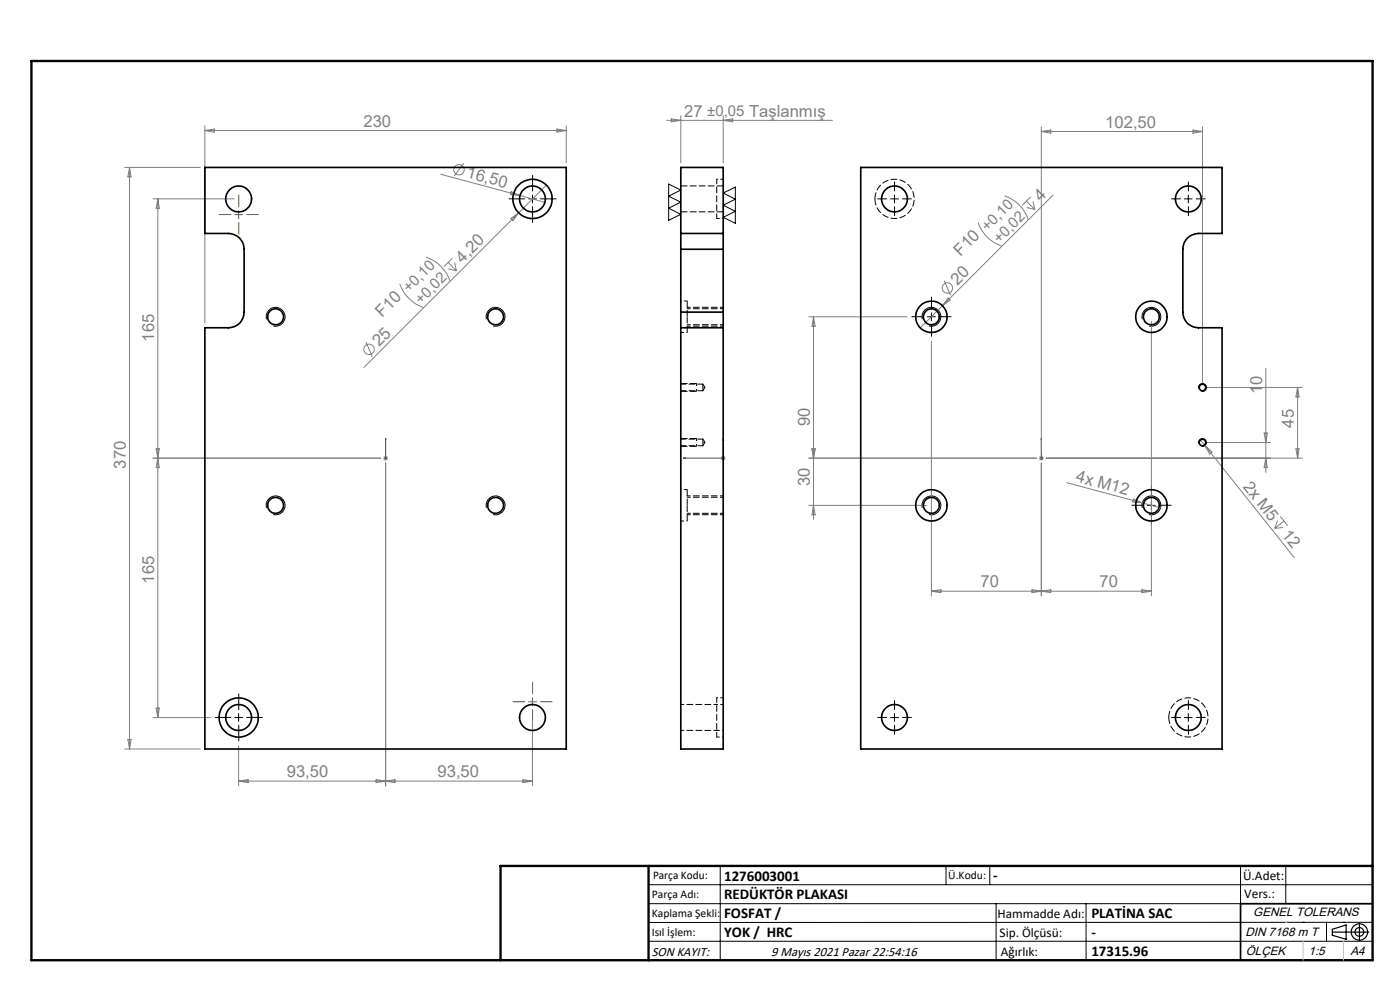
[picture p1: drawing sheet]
<svg xmlns="http://www.w3.org/2000/svg" width="297mm" height="210mm" viewBox="0 0 297 210" stroke-linecap="round" stroke-linejoin="round" font-family="sans-serif">
<g fill="none" stroke="#808080" stroke-width=".21">
<path d="M26.5 35.5h16M27.5 35.5v123.4M27.5 35.5l.3 2h-.7zM43.5 26.7v41.8M43.5 27.7h76.6M43.5 27.7l2-.3v.6zM93.5 37l16.8 4.5M98.4 34.6l-2.1 2.8M115.9 39.3l-38.7 38.7M118.1 27.4l2 .3-2 .3zM120.1 26.7v7.8M141.4 25.5h35.2"/>
<path d="M142.4 25.2l2 .3-2 .4zM144.4 24.5v10M153.4 24.5v10M153.4 25.5l2-.3v.7zM220.9 26.9v69.3M220.9 27.9h34.2M220.9 27.9l2-.3v.6zM253.1 27.6l2 .3-2 .3zM255.1 26.9v54.3M32.5 42.2h17.1M33.5 42.2v110M33.5 42.2l.3 2h-.7z"/>
<path d="M90.4 54.6a8.1 8.1 0 0 1 5.1 5M95.1 55.7l1.7 1.8M95.1 57l1.7 .5M96 54.8l-1.8 1.7M96.4 55.7l.4 1.8M108.4 46.3l1.6-1.2-1.2 1.7zM108.4 40.7l1.9 .8-2-.2zM110.3 41.5l5.3 1.4M200.3 59.5l1.3 3.1M207.5 47.2a7.8 7.8 0 0 0 5 5M213.1 41.5a8 8 0 0 1 5 5.1M217.7 42.6l1.8 1.8"/>
<path d="M217.8 44l1.7 .4M218.7 41.8l-1.8 1.8M219.1 42.7l.4 1.7M223.4 41.4l-28.2 28.2M77.6 72.6l1.4 3.1M84.8 60.2a8 8 0 0 0 5 5M171.6 67.2h20.8M172.6 67.2v43M172.6 67.2l.3 2h-.6zM197.6 72.4v54M201.1 63.2l.5 .5-1.6 1.1zM244.3 68.2v58.2"/>
<path d="M268.5 78.1v22.1M32.5 97.2h48.3M33.1 95.2h.7l-.3 2zM33.5 97.2l.3 2h-.7zM81.3 97.2h1M81.5 96.8l.7 .8M81.8 96.7v1M81.8 98.2v68.5M82.2 96.8l-.7 .8M152.9 97.2h1M153.1 96.8l.7 .8M153.4 96.7v1"/>
<path d="M153.8 96.8l-.7 .8M171.6 97.2h48.3M172.3 95.2h.6l-.3 2zM220.4 97.2h1M220.6 96.8l.7 .8M220.9 98.2v28.2M220.9 96.7v1M221.3 96.8l-.7 .8M221.9 97.2h54.4M254.6 93.2l1 1.3M255.6 94.5l19 23.8M255.6 94.5l1.5 1.4-.5 .4z"/>
<path d="M256.1 93.9h13.4M256.1 82.2h20.2M268.2 91.9h.7l-.4 2zM268.5 97.2l.4 2h-.7zM274.9 95.2h.7l-.3 2zM275.3 82.2v15M275.3 82.2l.3 2h-.7zM171.6 107.2h25M172.6 107.2l.3 2h-.6zM226.3 102.4l16 4.3M240.5 105.9l1.8 .8-2-.2zM242.3 106.7l3.9 1"/>
<path d="M271 110.4l-.6 1.7M271.6 109.5l1.6 2M272.2 111.9l-1.8 .2M272.4 110.5l-2 1.6M197.6 125.4l2-.3v.6zM218.9 125.1v.6l4-.6v.6zM242.3 125.1l2 .3-2 .3zM244.3 125.4h-46.7M26.5 158.9h16M27.1 156.9h.7l-.3 2zM32.5 152.2h12.1M33.1 150.2h.7l-.3 2z"/>
<path d="M50.6 158.2v8.5M113 153.2v13.5M50.6 165.7h62.4M50.6 165.7l2-.3v.6zM79.8 165.4l4 .6v-.6l-4 .6zM110.9 165.4l2.1 .3-2.1 .3z"/>
<circle cx="97.4" cy="36" r="1.12"/>
<circle cx="78.3" cy="74.1" r="1.11"/>
<circle cx="201" cy="61.1" r="1.11"/>
</g>
<g fill="none" stroke="#000" stroke-width=".21">
<path d="M141.9 39l2.5 1.3-2.5 1.3 2.5 1.3-2.5 1.3 2.5 1.3-2.5 1.2zM112.1 42.2h1.7M113 41.4v1.6M153.4 40.9l2.6-1.2v7.7l-2.6-1.3 2.6-1.3-2.6-1.3 2.6-1.2zM188.9 42.2h1.7M189.8 41.4v1.6M251.2 42.2h1.7M252.1 41.4v1.6M56.6 67.7a1.99 1.99 0 0 1 1.7-2.5 1.99 1.99 0 0 1 2.2 2.2 1.99 1.99 0 0 1-2.5 1.7M103.2 67.7a2 2 0 0 1 1.7-2.5 2 2 0 0 1 2.2 2.2 2 2 0 0 1-2.5 1.7M195.7 67.7a2 2 0 0 1 1.7-2.5 2 2 0 0 1 2.2 2.2 2 2 0 0 1-2.5 1.7M196.7 67.2h1.7"/>
<path d="M197.6 66.3v1.7M242.3 67.7a2 2 0 0 1 1.8-2.5 2 2 0 0 1 2.2 2.2 2 2 0 0 1-2.6 1.7M254.3 82.4a.83 .83 0 0 1 .7-1 .83 .83 0 0 1 .9 .9 .83 .83 0 0 1-1 .7M254.3 94.1a.83 .83 0 0 1 .7-1.1 .83 .83 0 0 1 .9 .9 .83 .83 0 0 1-1 .8M56.6 107.7a1.99 1.99 0 0 1 1.7-2.5 1.99 1.99 0 0 1 2.2 2.2 1.99 1.99 0 0 1-2.5 1.7M103.2 107.7a2 2 0 0 1 1.7-2.5 2 2 0 0 1 2.2 2.2 2 2 0 0 1-2.5 1.7M195.7 107.7a2 2 0 0 1 1.7-2.5 2 2 0 0 1 2.2 2.2 2 2 0 0 1-2.5 1.7M242.3 107.7a2 2 0 0 1 1.8-2.5 2 2 0 0 1 2.2 2.2 2 2 0 0 1-2.6 1.7M243.4 107.2h1.7M244.3 106.4v1.6M49.8 152.2h1.7M50.6 151.4v1.6"/>
<path d="M188.9 152.2h1.7M189.8 151.4v1.6M251.2 152.2h1.7M252.1 151.4v1.6M137.6 187.7h153.6M137.6 191.7h153.6M137.6 199.7h153.6M152.8 183.7v20M200.7 183.7v4M210 183.7v4M211.3 191.7v12M230.4 191.7v12"/>
<path d="M263.2 183.7v20M272.8 183.7v8M276.4 195.6h.1M281.4 195.6v4.1M285 195.6h.1M291.2 195.6l-153.6 .1"/>
</g>
<path d="M147.8 81.4v1.6M147.8 93.1v1.6" fill="none" stroke="#000" stroke-width=".21" stroke-dasharray="1.3 .6" stroke-dashoffset=".8" stroke-linecap="butt"/>
<g fill="none" stroke="#000" stroke-width=".25">
<path d="M282.6 197.7h7.8M282.6 197.1l3-.9v3l-3-.8zM288.4 195.8v3.8M106.2 203.7h185"/>
<circle cx="288.4" cy="197.7" r="1.74"/>
<circle cx="288.4" cy="197.7" r=".93"/>
</g>
<path d="M81.8 92.9v.5v-.5M81.8 97.1v.2zM81.8 97.2h.1M81.8 92.9v4.3M145 97.2l.4-.1v.2zM153.4 92.9l.1 .5h-.2zM153.4 92.9v4.3h-8.4M220.9 92.9v.5v-.5M220.9 97.1v.2zM220.9 97.2h.1M220.9 92.9v4.3" fill="none" stroke="#00f" stroke-width=".21"/>
<g fill="none" stroke="#000" stroke-width=".21" stroke-dasharray="15.2 1.3 1.3 1.3">
<path d="M111.3 42.2h-3.3M113 43.8v3.4M113 40.5v-3.3M114.6 42.2h3.4M188.1 42.2h-1.9M189.8 40.5v-1.9M189.8 43.8v2M191.4 42.2h2M250.4 42.2h-1.9M252.1 40.5v-1.9M252.1 43.8v2M253.8 42.2h1.9"/>
<path d="M195.9 67.2h-2.5M197.6 65.5v-2.5M197.6 68.8v2.5M199.3 67.2h2.5M242.6 107.2h-2.5M244.3 105.5v-2.5M244.3 108.8v2.5M245.9 107.2h2.5M49 152.2h-3.4M50.6 153.8v3.4M50.6 150.5v-3.3M52.3 152.2h3.3"/>
<path d="M188.1 152.2h-1.9M189.8 150.5v-1.9M189.8 153.8v2M191.4 152.2h2M250.4 152.2h-1.9M252.1 150.5v-1.9M252.1 153.8v2M253.8 152.2h1.9"/>
</g>
<path d="M49 45.5h-2.5M50.6 47.2v2.5M50.6 43.8v-2.5M52.3 45.5h2.5M111.3 148.8h-2.5M113 150.5v2.5M113 147.2v-2.5M114.6 148.8h2.5" fill="none" stroke="#808000" stroke-width=".21" stroke-dasharray="15.2 1.3 1.3 1.3"/>
<path d="M49.8 45.5h1.7M50.6 44.7v1.7M112.1 148.9h1.7M113 148v1.7" fill="none" stroke="#808000" stroke-width=".21"/>
<path d="M145.8 69.2h7.7M153.5 65.2h-7.7M145.8 109.2h7.7M153.5 105.2h-7.7" fill="none" stroke="#000" stroke-width=".21" stroke-dasharray="1.3 .6" stroke-dashoffset=".6"/>
<path d="M144.5 83h3.3M144.5 94.7h3.3M147.8 81.3h-3.3M147.8 93h-3.3" fill="none" stroke="#000" stroke-width=".21" stroke-dasharray="1.3 .6" stroke-dashoffset="-.1"/>
<path d="M147.8 81.3v.1M147.8 93v.1" fill="none" stroke="#000" stroke-width=".21" stroke-dasharray="1.3 .6"/>
<path d="M291.2 191.7h-28v12" fill="none" stroke="#000" stroke-width=".35"/>
<path d="M6.7 12.9h284.5v190.8h-284.5zM137.6 183.7v20M291.2 183.7h-185v20" fill="none" stroke="#000" stroke-width=".5"/>
<path d="M276.4 199.7v4M285 199.7v4" fill="none" stroke="#c0c0c0" stroke-width=".21"/>
<path d="M272.8 195.6h.1" fill="none" stroke="#c0c0c0" stroke-width=".25"/>
<g fill="#00f">
<path d="M81.8 92.9v.5zM81.8 97.1v.2z"/>
<path d="M220.9 92.9v.5zM220.9 97.1v.2z"/>
<path d="M153.4 92.9l.1 .5h-.2zM145 97.2l.4-.1v.2z"/>
</g>
<g fill="none" stroke="#000" stroke-width=".35">
<path d="M43.5 35.5h76.6v123.4h-76.6v-89.4h5a3.3 3.3 0 0 0 3.3-3.3v-13.3a3.3 3.3 0 0 0-3.3-3.4h-5zM182.6 35.5h76.7v14h-5.1a3.3 3.3 0 0 0-3.3 3.4v13.3a3.3 3.3 0 0 0 3.3 3.3h5.1v89.4h-76.7zM144.4 49.5v3.4M144.4 49.5h9M144.4 49.5v-14h9v14M144.4 52.9v13.3M144.4 52.9h9M153.4 49.5v3.4M153.4 52.9v13.3M144.4 66.2v3.3M144.4 69.5h9M144.4 69.5v89.4h9v-89.4"/>
<path d="M144.4 66.2h9M153.4 66.2v3.3"/>
<circle cx="50.6" cy="42.2" r="2.75"/>
<circle cx="113" cy="42.2" r="2.75"/>
<circle cx="113" cy="42.2" r="4.2"/>
<circle cx="189.8" cy="42.2" r="2.75"/>
<circle cx="252.1" cy="42.2" r="2.75"/>
<circle cx="58.5" cy="67.2" r="1.69"/>
<circle cx="105.1" cy="67.2" r="1.69"/>
<circle cx="197.6" cy="67.2" r="3.3"/>
<circle cx="197.6" cy="67.2" r="1.7"/>
<circle cx="244.3" cy="67.2" r="3.3"/>
<circle cx="244.3" cy="67.2" r="1.7"/>
<circle cx="255.1" cy="82.2" r=".7"/>
<circle cx="255.1" cy="93.9" r=".7"/>
<circle cx="58.5" cy="107.2" r="1.69"/>
<circle cx="105.1" cy="107.2" r="1.69"/>
<circle cx="197.6" cy="107.2" r="3.3"/>
<circle cx="197.6" cy="107.2" r="1.69"/>
<circle cx="244.3" cy="107.2" r="3.3"/>
<circle cx="244.3" cy="107.2" r="1.69"/>
<circle cx="50.6" cy="152.2" r="4.2"/>
<circle cx="50.6" cy="152.2" r="2.75"/>
<circle cx="113" cy="152.2" r="2.75"/>
<circle cx="189.8" cy="152.2" r="2.75"/>
<circle cx="252.1" cy="152.2" r="2.75"/>
</g>
<path d="M152.1 38v8.3M149.1 82.2v-.7M149.1 82.9v-.7M149.1 93.8v-.7M149.1 94.5v-.7M152.1 148v8.3" fill="none" stroke="#000" stroke-width=".21" stroke-dasharray="1.3 .6" stroke-dashoffset=".3"/>
<path d="M153.5 39.4h-9M144.5 44.9h9M185.6 42.2a4.2 4.2 0 0 1 6.1-3.7 4.2 4.2 0 0 1 .6 7 4.2 4.2 0 0 1-6.6-2.6l-.1-.7M145.8 67.2v-3.4M145.8 70.5v-3.3M145.8 107.2v-3.4M145.8 110.5v-3.3M247.9 152.2a4.2 4.2 0 0 1 6.1-3.7 4.2 4.2 0 0 1 .6 7 4.2 4.2 0 0 1-6.6-2.6l-.1-.7" fill="none" stroke="#000" stroke-width=".21" stroke-dasharray="1.3 .6" stroke-dashoffset="-.1"/>
<path d="M153.5 38h-1.4M152.1 46.3h1.4M144.5 70.5h1.3M145.8 63.8h-1.3M144.5 110.5h1.3M145.8 103.8h-1.3M152.1 156.3h1.4M152.1 154.9h1.4M153.5 148h-1.4M153.5 149.4h-1.4" fill="none" stroke="#000" stroke-width=".21" stroke-dasharray="1.3 .6" stroke-dashoffset=".7"/>
<path d="M144.5 82.9h4.6M144.5 94.5h4.6M149.1 81.5h-4.6M149.1 93.1h-4.6" fill="none" stroke="#000" stroke-width=".21" stroke-dasharray="1.3 .6" stroke-dashoffset=".2"/>
<path d="M149.1 82.9l.4-.7M149.1 94.5l.4-.7M149.5 82.2l-.4-.7M149.5 93.8l-.4-.7" fill="none" stroke="#000" stroke-width=".21" stroke-dasharray="1.3 .6" stroke-dashoffset=".4"/>
<path d="M145.8 68.9h7.7M153.5 65.5h-7.7M145.8 108.9h7.7M153.5 105.5h-7.7M144.5 154.9h7.6M152.1 149.4h-7.6" fill="none" stroke="#000" stroke-width=".21" stroke-dasharray="1.3 .6" stroke-dashoffset=".6"/>
<g font-size="3.5" fill="#808080">
<text x="77.1" y="26.9">230</text>
<text x="145.2" y="24.7">27 ±0,05 Taşlanmış</text>
<text x="234.5" y="27.1">102,50</text>
<text x="98.8" y="37.6" transform="rotate(15 98.8 37.6)">16,50</text>
<text x="220.8" y="42.9" transform="rotate(-45 220.8 42.9)">4</text>
<text x="98.1" y="55.9" transform="rotate(-45 98.1 55.9)">4,20</text>
<text x="203.8" y="54.4" transform="rotate(-45 203.8 54.4)">F10 +0,10</text>
<text x="203.1" y="60.6" transform="rotate(-45 203.1 60.6)">20</text>
<text x="81.1" y="67.4" transform="rotate(-45 81.1 67.4)">F10 +0,10</text>
<text x="32.7" y="72.5" transform="rotate(-90 32.7 72.5)">165</text>
<text x="80.4" y="73.7" transform="rotate(-45 80.4 73.7)">25</text>
<text x="267.7" y="83.6" transform="rotate(-90 267.7 83.6)">10</text>
<text x="171.8" y="90.3" transform="rotate(-90 171.8 90.3)">90</text>
<text x="274.5" y="90.7" transform="rotate(-90 274.5 90.7)">45</text>
<text x="26.7" y="99.4" transform="rotate(-90 26.7 99.4)">370</text>
<text x="171.8" y="103.1" transform="rotate(-90 171.8 103.1)">30</text>
<text x="228.1" y="102.1" transform="rotate(15 228.1 102.1)">4x M12</text>
<text x="263.6" y="103.2" transform="rotate(51 263.6 103.2)">2x M5</text>
<text x="271.8" y="113.5" transform="rotate(51 271.8 113.5)">12</text>
<text x="32.7" y="123.8" transform="rotate(-90 32.7 123.8)">165</text>
<text x="208" y="124.6">70</text>
<text x="233.3" y="124.6">70</text>
<text x="60.8" y="164.9">93,50</text>
<text x="92.8" y="164.9">93,50</text>
</g>
<g font-size="3.2" fill="#808080">
<text x="212" y="51.7" transform="rotate(-45 212 51.7)">+0,02</text>
<text x="89.3" y="64.7" transform="rotate(-45 89.3 64.7)">+0,02</text>
</g>
<g font-size="3.2">
<text x="153.6" y="186.8">1276003001</text>
<text x="153.6" y="190.8">REDÜKTÖR PLAKASI</text>
<text x="210.7" y="186.6">-</text>
<text x="153.6" y="194.8">FOSFAT /</text>
<text x="231.5" y="194.8">PLATİNA SAC</text>
<text x="153.6" y="198.8">YOK / HRC</text>
<text x="231.5" y="198.7">-</text>
<text x="231.5" y="202.8">17315.96</text>
</g>
<g font-size="2.8">
<text x="263.7" y="186.7">Ü.Adet:</text>
<text x="263.9" y="190.5">Vers.:</text>
<text x="211.6" y="194.8">Hammadde Adı:</text>
<text x="138.3" y="202.8">SON KAYIT:</text>
<text x="163.6" y="202.8">9 Mayıs 2021 Pazar 22:54:16</text>
<text x="212.1" y="198.7">Sip. Ölçüsü:</text>
<text x="212.3" y="202.7">Ağırlık:</text>
</g>
<g font-size="2.6">
<text x="265.9" y="194.4">GENEL TOLERANS</text>
<text x="264.2" y="198.5">DIN 7168 m T</text>
<text x="264.3" y="202.6">ÖLÇEK</text>
<text x="277.6" y="202.6">1:5</text>
<text x="286.5" y="202.6">A4</text>
</g>
<g font-size="2.5">
<text x="138.3" y="190.5">Parça Adı:</text>
<text x="138.5" y="186.5">Parça Kodu:</text>
<text x="201.2" y="186.5">Ü.Kodu:</text>
<text x="138.3" y="194.5">Kaplama Şekli:</text>
<text x="138.3" y="198.6">Isıl İşlem:</text>
</g>
</svg>
